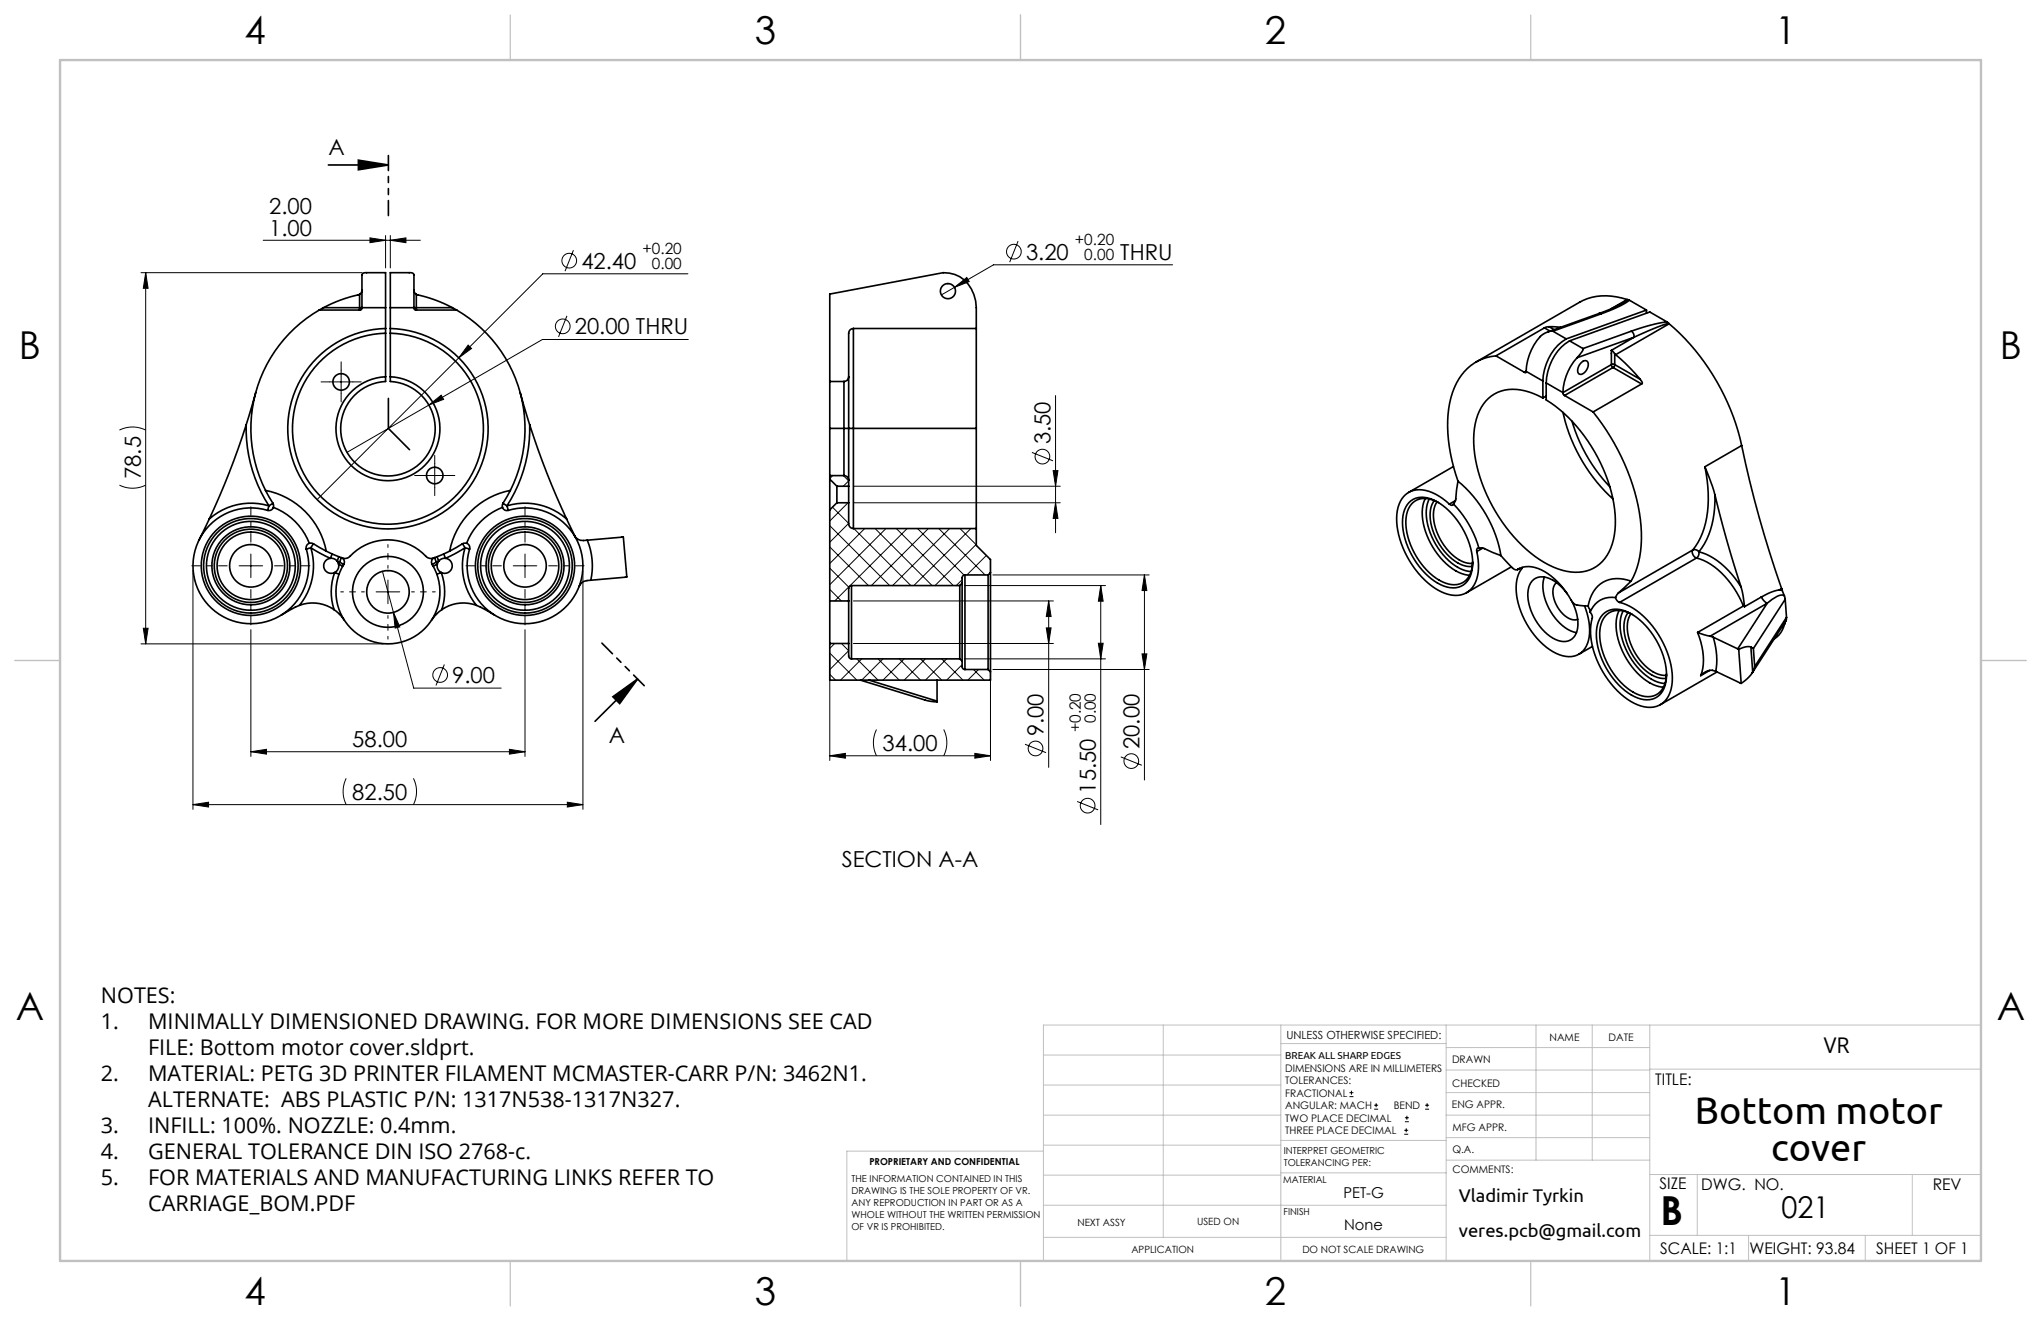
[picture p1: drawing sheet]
<svg xmlns="http://www.w3.org/2000/svg" width="432mm" height="279mm" viewBox="0 0 432 279" stroke-linecap="round" stroke-linejoin="round" font-family="sans-serif">
<g fill="none" stroke="#000" stroke-width=".21">
<path d="M29.8 57.7h46.8M30.8 57.7l.5 3.3h-1zM30.8 57.7v78.5M55.7 50.8h33.2M78.3 50.3l3.3 .5-3.3 .5zM81.6 49.8v6.9M82.6 50.8l3.3-.5v1zM82.6 49.8v6.9M121.3 52.9l-1.8 4.5M145.5 57.9h-30.7l-17.7 17.8M215.4 51l-1.8 4.5M248.1 56h-37.9l-8.3 4.8"/>
<path d="M72.2 78.3v5M97.1 75.7l-30 30M99 73l.8 .7-2.7 2zM119.9 66.8l-1.7 4.5M145.6 71.8h-30.8l-24.1 13.9M201.9 60.8l2.6-2.1 .5 .9zM201.9 60.8l-2.7 1.6M25.3 91a6.2 6.2 0 0 1 5.5 0M69.7 80.8h5M90.7 85.7l2.6-2.1 .5 .9zM90.7 85.7l-17.3 10M92 98.1v5"/>
<path d="M218.3 95.7l4.5 1.8M222.8 99.5h1l-.5 3.3zM223.3 83.7v29M25.3 102.6a6.2 6.2 0 0 0 5.5 0M50.6 119.7h5M53.1 117.2v5M89.5 100.6h5M108.6 119.7h5M111.1 117.2v5M175.5 115.7l8.2 8.2M175.5 111.2l12.7 12.7M176.1 107.3l3.4 3.4-4 4"/>
<path d="M176.2 100.6l-.7 .6M178.4 100.6l1.1 1.1-1.1 1.1M179.4 106.3l-3.9 3.9M180.5 102.8h43.8M180.5 106.3h43.8M180.6 111.8l12.1 12.1M182.9 111.8l-7.4 7.4M185.1 111.8l12.1 12.1M187.4 111.8l-11.9 11.9M189.6 111.8l12.1 12.1M191.9 111.8l-15.3 15.3M194.1 111.8l9.9 9.8"/>
<path d="M196.4 111.8l-12.1 12.1M198.6 111.8l9.8 9.8M200.9 111.8l-12.1 12.1M203.1 111.8l3.4 3.4M205.4 111.8l-12.1 12.1M206.5 115.1l-8.7 8.8M208.7 117.5l-4.1 4.1M223.3 106.3l.5 3.3h-1zM29.8 136.2h51.3M30.3 132.9h1l-.5 3.3zM40.8 120.7v50.5M53.1 133.2v26.8"/>
<path d="M79.6 125.2h5M80.9 120.8l2.3 8.7M82.1 122.7v5M83.2 129.5l1.4 3.1-1 .3zM83.2 129.5l4.3 16h18.5M111.1 133.2v26.8M123.3 120.7v50.5M175.5 138.7v22.2M175.5 124.7l2.5 2.4M175.5 120.2l4.1 4M175.5 138.1l5.8 5.8M176.6 136.1l-1.1 1"/>
<path d="M178 136.1l1.5 1.5-4 4M180.5 136.1h42.4M180.5 127.1h42.4M181.3 139.4l4.5 4.5M182.3 139.4l-4.5 4.5M185.8 139.4l4.5 4.5M186.8 139.4l-4.5 4.5M190.2 139.4l4.5 4.5M191.3 139.4l-4.5 4.5M194.7 139.4l4.5 4.5M195.8 139.4l-4.5 4.5M199.2 139.4l4.5 4.5"/>
<path d="M200.3 139.4l-4.5 4.5M203.5 122.6l-1.2 1.3M204 139.4h29.9M204 123.9h29.9M210 121.6h33.1M221.4 132.8h1l-.5 3.3zM221.9 127.1v35.2M221.9 127.1l.5 3.3h-1zM232.4 136.1h1l-.5 3.3zM232.9 123.9l.5 3.3h-1zM232.9 123.9v50.5M241.6 138.3h1l-.5 3.3z"/>
<path d="M242.1 121.6v43.4M242.1 121.6l.5 3.3h-1zM53.1 159l3.3-.5v1zM53.1 159h58M94 140.5l-1.8 4.5M107.8 158.5l3.3 .5-3.3 .5zM175.5 159.9h34M175.5 142.6l1.3 1.3M175.5 159.9l3.4-.6v1.1zM185.4 154.3a6.2 6.2 0 0 0 0 5.6M199.7 154.3a6.2 6.2 0 0 1 0 5.6M203.5 140.6l-3.2 3.3"/>
<path d="M206 141.6l2.2 2.3M206.2 159.3l3.3 .6-3.3 .5zM207 141.6l-2.2 2.3M209.5 143.1v17.8M209.5 143.6l-.2 .3M210 141.6h33.1M216.9 157.4l4.4 1.8M40.8 170.2l3.3-.5v1zM40.8 170.2h82.5M73.2 164.6a6.2 6.2 0 0 0 0 5.6M87.5 164.6a6.2 6.2 0 0 1 0 5.6M120 169.7l3.3 .5-3.3 .5z"/>
<path d="M227.9 169.5l4.4 1.8M237.1 160.1l4.5 1.8M285.5 231.9h.8M285.5 231.1h.8M285.9 230.7v.8M290.7 234.6h.9M290.7 233.8h.9M291.1 233.3v.9M297.1 239.9h.8M297.1 239.1h.8M297.2 237.3h.9M297.2 236.4h.9"/>
<path d="M297.5 238.6v.9M297.6 236v.8M301.5 234.6h.8M301.5 233.8h.8M301.9 233.3v.9"/>
<circle cx="120.4" cy="55.1" r="1.56"/>
<circle cx="214.5" cy="53.2" r="1.56"/>
<circle cx="119.1" cy="69" r="1.56"/>
<circle cx="220.5" cy="96.6" r="1.56"/>
<circle cx="93.1" cy="142.8" r="1.56"/>
<circle cx="219.1" cy="158.3" r="1.56"/>
<circle cx="230.1" cy="170.4" r="1.56"/>
<circle cx="239.3" cy="161" r="1.56"/>
</g>
<g fill="none" stroke="#000" stroke-width=".35">
<path d="M69.5 34.9h12.7M75.8 33.9l6.4 1-6.4 1zM67.5 65.6a29 29 0 0 0-11.3 38.1M67.5 65.6h8.6M68.4 65.1l-.9 .5M68.4 65.1h7.7M76.1 65.1v.5M76.1 65.1h.5M76.1 62.3l-.3 .1a29 29 0 0 0-7.4 2.7M76.1 62.3v2.8M76.6 65.1v-6.9a.8 .8 0 0 1 1-.5h4v7.4M76.6 65.1l-.1 .4-.4 .1"/>
<path d="M76.6 61.4l-.2 .6-.3 .3M76.6 65.1h5M81.6 69.5a21.2 21.2 0 0 0-18 31.5 21.2 21.2 0 0 0 36.3 1.2 21.2 21.2 0 0 0-16-32.6l-1.3-.1M81.6 70.5a20.2 20.2 0 0 0-17.2 30 20.2 20.2 0 0 0 34.6 1.2 20.2 20.2 0 0 0-15.1-31.1l-1.3-.1M81.6 69.5v1M81.6 79.7a11 11 0 0 0-9 16.6 11 11 0 0 0 18.9 0 11 11 0 0 0-8.9-16.6M81.6 79.7v1a10 10 0 0 0-8.5 14.5 10 10 0 0 0 16.7 1.7 10 10 0 0 0-5.4-15.9l-1.8-.3v-1M81.6 65.1v4.4M81.6 70.5v9.2M82.6 65.1v-7.4h4a.95 .95 0 0 1 1 .5v6.9M82.6 69.5v1M82.6 65.1h5"/>
<path d="M82.6 65.1v4.4M82.6 70.5v9.2M87.6 65.1l.1 .4 .4 .1M87.6 65.1h.5M87.6 61.4l.1 .4 .4 .5M88.1 65.1v.5M88.1 62.3l.2 .1a29.1 29.1 0 0 1 7.4 2.7M88.1 65.1h7.6M88.1 65.6h8.5M88.1 62.3v2.8M95.7 65.1l.9 .5M96.6 65.6a29 29 0 0 1 11.4 38.1"/>
<path d="M179.5 79.7a1 1 0 0 1-1 1M179.5 79.7v10.9M180.5 69.5a1 1 0 0 0-1 1v9.2M180.5 69.5v21.1M180.5 69.5h26M206.5 69.5v-4.4a7 7 0 0 0-7-7.4l-24 4.5v18.5M206.5 69.5v21.1M316.5 75.3a10.5 10.5 0 0 0-9.2 7.8 28.4 28.4 0 0 0 .7 17.2l.5 1.5M316.5 75.3l6 3.5M322.9 78.5l-.1 .3h-.3M322.9 78.5l3.5 2.1M322.9 78.5l-.4 .3"/>
<path d="M326.7 69.3l1.2 .7M326.7 69.3l-10.2 6M327.7 69.1l-1 .2M327.7 69.1l2.5 .1M327.7 69.1l1.1 .6M328.5 70.1l-.2-.1a4.2 4.2 0 0 0-2.4 1.2 11.7 11.7 0 0 0-3 7.3M328.5 70.1l2.9 1.6M331.4 71.7a10.7 10.7 0 0 0-5 8.9M332.1 72.1a10.7 10.7 0 0 0-5 8.9M332.1 72.1l2.8 1.6M333.6 75.7a11.7 11.7 0 0 0-2.9 7.3M334.4 76.9l.2-.3a.8 .8 0 0 1 1.1-.2 .8 .8 0 0 1 .3 1.1 1.8 1.8 0 0 1-1.9 1.6 1.69 1.69 0 0 1 .3-2.2z"/>
<path d="M334.9 73.7l.1 .2-.3 .5-1.1 1.3M338.3 66.3l.5 .1M338.3 66.3l-10.9 3.9M338.8 66.4l-10.3 3.7M340.9 77.1l.1 .4 .3 .2M340.9 74.1l.7 .7M340.9 77.1l.4-.1 .3 .1M340.9 74.1v3M340.9 77.1l-10.2 5.9M341.3 77.7l-10.3 5.9M341.3 77.7l6 3.5M341.6 74.8l.2 .2"/>
<path d="M341.6 77.1l-.1 .4-.2 .2M341.6 77.1l5.4 3.1M341.6 74.8v2.3M341.8 75a41.5 41.5 0 0 1 5.2 5.2M342.5 64.6l-4.2 1.7M344.2 63.4a12.3 12.3 0 0 0-10 .5l-21.9 12.7M344.2 63.4h.2M344.2 63.4l-3.4 1.9M344.4 63.4l-2 1.2M344.4 63.4l.3 .1M344.7 63.5l-2.2 1.3-3.7 1.6M344.7 63.5l3.6 2.1"/>
<path d="M345.1 70a1.35 1.35 0 0 1 .6 1.3M345.1 70l-10.2 3.7M345.7 71.3l-12.1 4.4M345.7 71.3l-4.8 2.8M348.3 65.6l-16.9 6.1M348.3 65.6v.6M352.7 68.1l-3.4 .6-4.2 1.3M352.7 68.1l.3 .3M352.7 68.1l-3.7-2.1-16.9 6.1M353 68.4l-3.1 1.1-4.2 1.8M353 68.4l.1 .1M353.1 68.5a47.8 47.8 0 0 1 15.4 25.7"/>
<path d="M353.1 68.5l-11.3 6.5M52.1 89.8a30 30 0 0 0 4.8 17.2M52.1 89.8a165 165 0 0 1-7.8 20M54.1 83.1l-2 6.7M110.1 83.1l2 6.7M112.1 89.8a30 30 0 0 1-4.8 17.2M112.1 89.8a165 165 0 0 0 7.8 20M175.5 90.6v10M175.5 80.7v9.9M175.5 90.6h3M175.5 80.7h3M178.5 90.6v10"/>
<path d="M178.5 90.6h1M178.5 80.7v9.9M179.5 90.6v11M179.5 90.6h1M180.5 90.6v21.2M180.5 90.6h26M206.5 90.6v21.2M307.5 98.7l-9.5 5.4M326.4 80.6v3.6M327.1 81v3.6a33.3 33.3 0 0 1 14.7 25.4 11.8 11.8 0 0 1-3.4 9.3 8.6 8.6 0 0 1-8.8 1 27.3 27.3 0 0 1-13.2-12.1 29 29 0 0 1-4.5-17.6 8.8 8.8 0 0 1 5.7-7.9 11.4 11.4 0 0 1 8.8 1.5M327.1 81l3.6 2M327.1 83.8l-.7 .4"/>
<path d="M330.7 83v.4l.3 .2M330.7 87.2a35.1 35.1 0 0 0 10.5 18.3M331 83.6l6 3.5M332.6 89.1a34 34 0 0 0 8 13.9M337 87.1a45.4 45.4 0 0 1 10.3 25.5 19.5 19.5 0 0 1-2.2 10.3M347 80.2l.4 .7-.1 .3M347.3 81.2l-10.3 5.9M360.7 98.7a24.2 24.2 0 0 1-1 15.1l-1.6 2.5M360.7 98.7l1.6 4.2 .5 1.8M368.5 94.2a239.7 239.7 0 0 0 8.4 30.3M368.5 94.2l-7.8 4.5M44.3 109.8l-2.2 4.3"/>
<path d="M56.2 103.7l1.5 2.7M56.2 103.7a16.3 16.3 0 0 1 12.8 12.9M56.6 107.9a12.2 12.2 0 0 0-15.7 10.6 12.2 12.2 0 0 0 13.4 13.4 12.2 12.2 0 0 0 10.5-15.8M56.9 107a13.2 13.2 0 0 0-12.6 2.8M56.9 107l-.3 .9M57.7 106.4l.1 .9M57.7 106.4l-.8 .6M57.8 107.3a13.2 13.2 0 0 1 7.6 7.6M57.8 107.3a1 1 0 0 1-1.2 .6M65.4 114.9l.9 .1M65.4 114.9a1 1 0 0 0-.6 1.2M65.8 115.9l-1 .2"/>
<path d="M65.8 115.9a13.3 13.3 0 0 1-2.4 12.1M65.8 115.9l4.1 2.2M66.3 115l2.7 1.6M66.3 115l-.5 .9M69 116.6l1.7 .8a3.8 3.8 0 0 0 2.8 .6 16.1 16.1 0 0 1 5.6-3.4 11.3 11.3 0 0 1 11.3 3.3 2.07 2.07 0 0 0 2.2-.2l2.5-1.1M69.9 118.1a1.6 1.6 0 0 1 1.4 .6M69.9 118.1a1.6 1.6 0 0 0-1.4 2 1.6 1.6 0 0 0 2.3 1M70.3 117.2l-.4 .9M71.3 118.7l.6 .2M71.3 118.7l.3 .6M71.6 119.3a1.6 1.6 0 0 1-.8 1.8M71.6 119.3l.9 .5"/>
<path d="M71.7 117.8l-.4 .9M71.9 118.9l.3-.9a.89 .89 0 0 1 .5 1.4M71.9 118.9l.8 .5M71.9 118.9l-.3 .4M72.7 119.4a11 11 0 0 0 9.4 16.8 11 11 0 0 0 9.3-16.8M92.3 118.9l-.3-.9a.89 .89 0 0 0-.6 1.4M92.3 118.9l-.9 .5M92.3 118.9l.2 .4M92.5 117.8l.3 .9M92.5 119.3l-.8 .5M92.5 119.3a1.6 1.6 0 0 0 .9 1.8M92.8 118.7l-.5 .2"/>
<path d="M92.8 118.7l-.3 .6M93.9 117.2l.4 .9M94.3 118.1a1.6 1.6 0 0 0-1.5 .6M94.3 118.1a1.6 1.6 0 0 1 1.3 2 1.6 1.6 0 0 1-2.2 1M97.8 115l-2.7 1.6M97.8 115l.6 .9M98.4 115.9a13.3 13.3 0 0 0 2.4 12.1M98.4 115.9l.9 .2M98.4 115.9l-4.1 2.2M98.7 114.9a1 1 0 0 1 .6 1.2M98.7 114.9l-.9 .1M106.3 107.3a13.2 13.2 0 0 0-7.6 7.6"/>
<path d="M106.3 107.3a1 1 0 0 0 1.2 .6M106.4 106.4l-.1 .9M106.4 106.4l.9 .6M107.3 107l.2 .9M107.3 107a13.2 13.2 0 0 1 12.6 2.8M107.5 107.9a12.3 12.3 0 0 1 15.8 10.6 12.3 12.3 0 0 1-13.4 13.4 12.3 12.3 0 0 1-10.6-15.8M108 103.7a16.3 16.3 0 0 0-12.9 12.9M108 103.7l-1.6 2.7M119.9 109.8l1.8 3.8M121.6 113.4a2.27 2.27 0 0 0 2.7 .9M124.3 114.3a14.3 14.3 0 0 1 .7 8.4M124.3 114.3l7.6-.7 .7 8.4-7.6 .7"/>
<path d="M175.5 101.3v6.5M175.5 100.6v.7M175.5 107.8v19.3M175.5 100.6h3M175.5 101.3l1.5 1.5M177 102.8v3.5M177 102.8h2.5M177 106.3l-1.5 1.5M177 106.3h2.5M178.5 100.6a1 1 0 0 1 1 1M179.5 106.3v4.5a1 1 0 0 0 1 1M179.5 102.8v3.5"/>
<path d="M179.5 101.6v1.2M180.5 111.8h26M206.5 111.8v3.6l3 3v2.7M298.1 106.3a4.6 4.6 0 0 1 5.7-.3 16 16 0 0 1 7.7 14 4.2 4.2 0 0 1-4.1 4.3 10.8 10.8 0 0 1-7.7-5.2 14.3 14.3 0 0 1-2.8-10.6l.5-1.2zM301.5 105.4a10.3 10.3 0 0 0 .8 8.7 13.4 13.4 0 0 0 7.6 7.4l1 .2M302.4 105.5a10.1 10.1 0 0 0 .9 8.8 12.1 12.1 0 0 0 7 6.5l.9 .1M303.4 105.9a6.8 6.8 0 0 0-.3 6.2 12.1 12.1 0 0 0 6.5 7.5l1.1 .2h.8M304 106.1a6.9 6.9 0 0 0-.1 6.3 11 11 0 0 0 6 6.6l1.6 .2M304.3 106.3a4.5 4.5 0 0 0-5.7 .3 7.7 7.7 0 0 0-.7 6.9 15 15 0 0 0 7.9 9.8 3.9 3.9 0 0 0 5.7-3.4l.1-1.1M306.6 106.6a9.3 9.3 0 0 0-7-3 4.8 4.8 0 0 0-4 4.4 17.6 17.6 0 0 0 4.5 13.2 11.9 11.9 0 0 0 7.7 4.7 4.6 4.6 0 0 0 4.8-4.2l.2-2.4-.4-2.6M307.5 106.6a22.3 22.3 0 0 1 5.4 9.3M307.5 106.6a.49 .49 0 0 1-.9 0"/>
<path d="M307.9 105.9l-1.3 .7M308.5 101.8a26.5 26.5 0 0 1 9 15.7M308.5 101.8l-.4 1.9a3.6 3.6 0 0 1-.6 2.9M312.9 115.9a3.5 3.5 0 0 1 2.9 .9l1.7 .7M312.9 115.9a.49 .49 0 0 0-.5 .8M313.7 115.9l-1.3 .8M317.5 117.5l1.5 1.7a2.78 2.78 0 0 0 1.9 1.3 5.3 5.3 0 0 1 5.9 .4 18.4 18.4 0 0 1 6 6.6 4.5 4.5 0 0 0 3.2 .7M319.7 119.9l-9.4 5.5M358.1 116.3a1.06 1.06 0 0 1 1.3 .4M358.1 116.3a1.33 1.33 0 0 0 .8 1.7M358.1 116.3l-15.7 9.1M358.9 118a15.4 15.4 0 0 1 9 8.2l.9 2"/>
<path d="M358.9 118l-16.2 9.4M359.4 116.7a16 16 0 0 1 8.9 7.4M359.4 116.7a1.26 1.26 0 0 1-.5 1.3M362.8 104.7a241.2 241.2 0 0 0 5.5 19.4M362.8 104.7a18.3 18.3 0 0 1-3.4 12M63.4 128l-3.9 2.1M63.4 128a8 8 0 0 1 7.3 .9M70.7 128.9l1.5 1.4 .6 .9M70.8 121.1a12 12 0 0 0-.1 7.8M70.8 121.1l.9 .3M93.4 121.1l-1 .3M93.4 121.1a12 12 0 0 1 .1 7.8"/>
<path d="M93.5 128.9l-1.6 1.4-.6 .9M100.8 128l3.8 2.1M100.8 128a8 8 0 0 0-7.3 .9M125 122.7a2.27 2.27 0 0 0-2.5 1.4M175.5 127.1v9M175.5 136.1v7.8h34v-1.8M175.5 127.1h4M175.5 136.1h4M179.5 136.1v2.7a.6 .6 0 0 0 .6 .6M179.5 127.1v9M180.1 123.9a.6 .6 0 0 0-.6 .6v2.6M180.1 123.9v15.5"/>
<path d="M180.1 123.9h22.9M180.1 139.4h22.9M203 123.9v15.5M203 139.4l.5 .5M203.5 139.9v1.1a.6 .6 0 0 0 .6 .6M203.5 123.4v16.5M203.5 123.4l-.5 .5M204.1 121.6a.6 .6 0 0 0-.6 .6v1.2M204.1 121.6v20M204.1 121.6h4.9M209 121.6v20M209.5 121.1v21"/>
<path d="M209.5 121.1l-.5 .5M321.5 120.2l-.4 .3M322 120a8.5 8.5 0 0 0-.8 7.5 16.4 16.4 0 0 0 8.7 11 4.3 4.3 0 0 0 6.3-3.8 13.2 13.2 0 0 0-1-6.6M326.7 122a9.7 9.7 0 0 0 2.3 8.7 7.9 7.9 0 0 0 4.5 3.1M329.3 123.2a3.9 3.9 0 0 0-.1 4.6 5.2 5.2 0 0 0 4 3.3l.6-.1M331.6 125.6a7.8 7.8 0 0 0-5.3-3.6 3.1 3.1 0 0 0-3.1 3.5 11.2 11.2 0 0 0 6.5 10 2.93 2.93 0 0 0 4.1-2.6 9.7 9.7 0 0 0-1.2-5.7M336 128.2l.4 .8v.5M336.9 136.7l-2.9 1.7M339.1 130a4.6 4.6 0 0 1 5.7-.3 16 16 0 0 1 7.7 14 4.2 4.2 0 0 1-4.1 4.3 10.8 10.8 0 0 1-7.7-5.2 14.3 14.3 0 0 1-2.7-10.6l.4-1.3zM341.8 126.4a4.8 4.8 0 0 0-5.4 3.1M341.8 126.4a1.43 1.43 0 0 0 .9 1M342.4 125.4l-.6 1"/>
<path d="M342.5 129.1a10.3 10.3 0 0 0 .8 8.7 13.4 13.4 0 0 0 7.6 7.4l1 .2M342.7 127.4a15 15 0 0 1 8.7 7.7 15.6 15.6 0 0 1 2.2 10.6 4.8 4.8 0 0 1-7.1 3.4 18.4 18.4 0 0 1-9.6-12.5 13.9 13.9 0 0 1 0-6.3l-.5-.8M343.4 129.2a10.1 10.1 0 0 0 .9 8.8 12.1 12.1 0 0 0 7 6.4l1 .2M344.5 129.5a6.8 6.8 0 0 0-.4 6.3 12.1 12.1 0 0 0 6.5 7.5l1.1 .2h.8M345 129.8a6.9 6.9 0 0 0 0 6.3 11 11 0 0 0 5.9 6.5l1.7 .2M345.1 122.9l-2.7 2.5M345.1 122.9a6.3 6.3 0 0 0-9.1 5.3M345.3 130a4.5 4.5 0 0 0-5.7 .3 7.7 7.7 0 0 0-.7 6.9 15 15 0 0 0 7.9 9.8 3.9 3.9 0 0 0 5.7-3.4l.1-1.1M359.2 133.8a12.7 12.7 0 0 1 .6 9.1M359.2 133.8l2.6 .8M361.8 134.6l.7 .2M362.5 134.8a15 15 0 0 1 .5 7.2"/>
<path d="M362.5 134.8l5.1 2.4M367.6 137.2l.2 .2M367.8 137.4l.6 7.1M368.3 124.1l.8 4.2M368.8 128.2l.3 .1M368.8 128.2l-9.6 5.6M370.4 136.9l-.9-.1-1.7 .6M370.4 136.9l.6 .3M370.4 136.9l.4 5.2M371 137.2l.2 3.8M372.6 126.3l.6 .8 .7 .5M372.6 126.3l-3.5 2"/>
<path d="M373.9 127.6l-6.3 9.6M373.9 127.6l-12.1 7M376.5 124.8l-1.8 .4-2.1 1.1M376.5 124.8l.5 .1M376.9 124.5l.1 .4M376.9 124.5l-.4 .3M377 124.9l.5 1.1M377.5 126a1.43 1.43 0 0 0-1.5 .1l-2.1 1.5M377.5 126l.2 .8M377.6 132l-.3 .6a4.7 4.7 0 0 1-2 2.5M377.6 132l-.5 .4M377.7 126.8l-6.7 10.4"/>
<path d="M377.7 126.8l.3 3.8M377.9 131.2l-.3 .8M377.9 131.2l-7.2 11.2M378 130.6l-.1 .6M378 130.6l-6.8 10.4M129.7 147.4l5.2-3.8-3.8 5.2zM134.9 143.6l-9 9M182 143.9l13.7 4.2 2 .3 .5 .1v-.2M183.8 143.9l14.4 4.4M198.2 143.9v4.4M204.1 141.6h4.9M209 141.6l.5 .5"/>
<path d="M361.7 141.8l-1.9 1.1M363 142l5.4 2.5M363 142a2.69 2.69 0 0 0-3.2 .9M363.3 142.1l-12 6.9M370.8 142.1l-.8 1.1-1.6 1.3M371.2 141l-.4 1.1"/>
<circle cx="200.5" cy="61.6" r="1.6"/>
<circle cx="72.2" cy="80.8" r="1.75"/>
<circle cx="53.1" cy="119.7" r="9.4"/>
<circle cx="53.1" cy="119.7" r="10.5"/>
<circle cx="53.1" cy="119.7" r="7.1"/>
<circle cx="53.1" cy="119.7" r="4.5"/>
<circle cx="53.1" cy="119.7" r="10"/>
<circle cx="53.1" cy="119.7" r="8.2"/>
<circle cx="53.1" cy="119.7" r="7.7"/>
<circle cx="92" cy="100.6" r="1.75"/>
<circle cx="111.1" cy="119.7" r="4.5"/>
<circle cx="111.1" cy="119.7" r="10"/>
<circle cx="111.1" cy="119.7" r="8.2"/>
<circle cx="111.1" cy="119.7" r="7.7"/>
<circle cx="111.1" cy="119.7" r="9.4"/>
<circle cx="111.1" cy="119.7" r="7.1"/>
<circle cx="111.1" cy="119.7" r="10.5"/>
<circle cx="82.1" cy="125.2" r="7.5"/>
<circle cx="82.1" cy="125.2" r="4.5"/>
</g>
<path d="M77.1 125.2h-5M82.1 120.2v-5M82.1 130.2v5M87.1 125.2h5" fill="none" stroke="#000" stroke-width=".21" stroke-dasharray="15.2 1.3 1.3 1.3" stroke-dashoffset="14.6"/>
<path d="M48.1 119.7h-7.5M53.1 114.7v-7.5M58.1 119.7h7.5M106.1 119.7h-7.5M111.1 114.7v-7.5M116.1 119.7h7.5M53.1 124.7v7.5M111.1 124.7v7.5" fill="none" stroke="#000" stroke-width=".21" stroke-dasharray="15.2 1.3 1.3 1.3" stroke-dashoffset="13.4"/>
<path d="M72.2 78.3v-1.8M69.7 80.8h-1.8M72.2 83.3v1.7M74.7 80.8h1.7M92 98.1v-1.8M89.5 100.6h-1.8M92 103.1v1.7M94.5 100.6h1.7" fill="none" stroke="#000" stroke-width=".21" stroke-dasharray="15.2 1.3 1.3 1.3"/>
<path d="M82.2 32.9v12.7M136.3 145l-9-9" fill="none" stroke="#000" stroke-width=".35" stroke-dasharray="6.3 1.3 1.3 1.3 1.3 1.3" stroke-dashoffset="3.2"/>
<path d="M82.2 84.3v6.3M86.6 95.1l-4.4-4.5" fill="none" stroke="#000" stroke-width=".35" stroke-dasharray="6.3 1.3 1.3 1.3 1.3 1.3"/>
<g fill="none" stroke="#c0c0c0" stroke-width=".21">
<path d="M246.1 216.8v44.9M271 216.8v49.9M305.9 216.8v49.9M325 216.8v28.6M336.9 216.8v28.6M349 216.8v49.9M419.1 216.8h-198.3v49.9M220.8 235.9h50.2M220.8 229.5h50.2M220.8 223.2h50.2M271 220.7h34.9M305.9 231.1h43.1"/>
<path d="M305.9 226.3h43.1M305.9 221.6h43.1M305.9 235.9h43.1M349 226.1h70.1M220.8 248.6h50.2M220.8 242.2h50.2M220.8 254.9h50.2M220.8 243.5h-41.6v23.2M271 254.9h34.9M271 248.1h35.1M271 241.2h35.1M305.9 240.6h43.1"/>
<path d="M306.1 245.4h42.9M349 248.4h70.1M359.1 248.4v12.9M404.6 248.4v12.9M220.8 261.7h85.1M349 261.3h70.1M369.9 261.3v5.4M394.6 261.3v5.4"/>
</g>
<path d="M107.9 3.2v9.5M215.9 3.2v9.5M323.8 3.2v9.5M3.2 139.7h9.5M419.1 139.7h9.5M107.9 266.7v9.5M215.9 266.7v9.5M323.8 266.7v9.5" fill="none" stroke="#c0c0c0" stroke-width=".25"/>
<path d="M12.7 12.7h406.4v254h-406.4z" fill="none" stroke="#c0c0c0" stroke-width=".5"/>
<g fill="#000">
<path d="M75.8 33.9l6.4 1-6.4 1zM129.7 147.4l5.2-3.8-3.8 5.2z"/>
<path d="M30.8 57.7l.5 3.3h-1zM30.3 132.9h1l-.5 3.3z"/>
<path d="M78.3 50.3l3.3 .5-3.3 .5zM82.6 50.8l3.3-.5v1z"/>
<path d="M99 73l-1.9 2.7 2.7-2zM90.7 85.7l3.1-1.2-.5-.9zM40.8 170.2l3.3-.5v1zM120 169.7l3.3 .5-3.3 .5zM83.2 129.5l.4 3.4 1-.3zM201.9 60.8l3.1-1.2-.5-.9z"/>
<path d="M222.8 99.5h1l-.5 3.3zM223.3 106.3l.5 3.3h-1z"/>
<path d="M232.4 136.1h1l-.5 3.3zM232.9 123.9l.5 3.3h-1z"/>
<path d="M53.1 159l3.3-.5v1zM107.8 158.5l3.3 .5-3.3 .5z"/>
<path d="M206.2 159.3l3.3 .6-3.3 .5zM175.5 159.9l3.4-.6v1.1z"/>
<path d="M241.6 138.3h1l-.5 3.3zM242.1 121.6l.5 3.3h-1zM221.4 132.8h1l-.5 3.3zM221.9 127.1l.5 3.3h-1z"/>
</g>
<text font-size="8.5" x="351.3" y="259">B</text>
<g font-size="8.2">
<text x="358.6" y="237.7">Bottom motor</text>
<text x="374.7" y="245.6">cover</text>
</g>
<g font-size="8.1">
<text x="51.7" y="9.3">4</text>
<text x="159.7" y="9.3">3</text>
<text x="267.6" y="9.3">2</text>
<text x="375.6" y="9.3">1</text>
<text x="4" y="76">B</text>
<text x="423.1" y="76">B</text>
<text x="3.3" y="215.7">A</text>
<text x="422.4" y="215.7">A</text>
<text x="51.7" y="276">4</text>
<text x="159.7" y="276">3</text>
<text x="267.6" y="276">2</text>
<text x="375.6" y="276">1</text>
</g>
<text font-size="6.3" x="376.9" y="257.6">021</text>
<g font-size="4.7">
<text x="69.5" y="32.9">A</text>
<text x="57" y="45.3">2.00</text>
<text x="57" y="49.8">1.00</text>
<text x="123" y="56.8">42.40</text>
<text x="217.1" y="54.9">3.20</text>
<text x="237" y="54.9">THRU</text>
<text x="121.6" y="70.7">20.00 THRU</text>
<text x="222.2" y="94" transform="rotate(-90 222.2 94)">3.50</text>
<text x="29.8" y="101.3" transform="rotate(-90 29.8 101.3)">78.5</text>
<text x="95.7" y="144.5">9.00</text>
<text x="220.8" y="155.7" transform="rotate(-90 220.8 155.7)">9.00</text>
<text x="74.5" y="158">58.00</text>
<text x="128.8" y="157.2">A</text>
<text x="186.7" y="158.8">34.00</text>
<text x="241.1" y="158.4" transform="rotate(-90 241.1 158.4)">20.00</text>
<text x="231.8" y="167.8" transform="rotate(-90 231.8 167.8)">15.50</text>
<text x="74.5" y="169.2">82.50</text>
<text x="178.1" y="183.5">SECTION A-A</text>
</g>
<g font-size="4.6">
<text x="21.3" y="212.1">NOTES:</text>
<text x="21.3" y="217.6">1.</text>
<text x="31.3" y="217.6">MINIMALLY DIMENSIONED DRAWING. FOR MORE DIMENSIONS SEE CAD</text>
<text x="31.3" y="223.1">FILE: Bottom motor cover.sldprt.</text>
<text x="385.9" y="222.7">VR</text>
<text x="21.3" y="228.6">2.</text>
<text x="31.3" y="228.6">MATERIAL: PETG 3D PRINTER FILAMENT MCMASTER-CARR P/N: 3462N1.</text>
<text x="21.3" y="239.6">3.</text>
<text x="31.3" y="234.1">ALTERNATE: ABS PLASTIC P/N: 1317N538-1317N327.</text>
<text x="31.3" y="239.6">INFILL: 100%. NOZZLE: 0.4mm.</text>
<text x="21.3" y="245.1">4.</text>
<text x="31.3" y="245.1">GENERAL TOLERANCE DIN ISO 2768-c.</text>
<text x="21.3" y="250.6">5.</text>
<text x="31.3" y="250.6">FOR MATERIALS AND MANUFACTURING LINKS REFER TO</text>
<text x="31.3" y="256.1">CARRIAGE_BOM.PDF</text>
</g>
<g font-size="3.9">
<text x="308.6" y="254.3">Vladimir Tyrkin</text>
<text x="308.6" y="261.6">veres.pcb@gmail.com</text>
</g>
<g font-size="3.4">
<text x="350.2" y="229.5">TITLE:</text>
<text x="351.1" y="251.6">SIZE</text>
<text x="359.9" y="251.6">DWG. NO.</text>
<text x="408.9" y="251.7">REV</text>
<text x="351.2" y="265.2">SCALE: 1:1</text>
<text x="370.1" y="265.3">WEIGHT: 93.84</text>
<text x="396.9" y="265.2">SHEET 1 OF 1</text>
</g>
<g font-size="3.3">
<text x="135.9" y="53.7">+0.20</text>
<text x="227.4" y="51.8">+0.20</text>
<text x="137.9" y="56.9">0.00</text>
<text x="229.4" y="55">0.00</text>
<text x="228.7" y="154.9" transform="rotate(-90 228.7 154.9)">+0.20</text>
<text x="231.9" y="152.9" transform="rotate(-90 231.9 152.9)">0.00</text>
</g>
<g font-size="3.2">
<text x="284.2" y="253.3">PET-G</text>
<text x="284.4" y="260.1">None</text>
</g>
<text font-size="2.4" x="272.2" y="219.7">UNLESS OTHERWISE SPECIFIED:</text>
<g font-size="2.2">
<text x="327.8" y="220.1">NAME</text>
<text x="340.3" y="220.2">DATE</text>
<text x="271.9" y="226.6">DIMENSIONS ARE IN MILLIMETERS</text>
<text x="307.2" y="224.9">DRAWN</text>
<text x="271.9" y="229.3">TOLERANCES:</text>
<text x="271.9" y="231.9">FRACTIONAL</text>
<text x="307.3" y="229.8">CHECKED</text>
<text x="271.9" y="234.6">ANGULAR: MACH</text>
<text x="271.9" y="237.2">TWO PLACE DECIMAL</text>
<text x="271.9" y="239.9">THREE PLACE DECIMAL</text>
<text x="294.9" y="234.6">BEND</text>
<text x="307.2" y="234.5">ENG APPR.</text>
<text x="307.3" y="239.2">MFG APPR.</text>
<text x="307.3" y="243.9">Q.A.</text>
<text x="307.3" y="248.1">COMMENTS:</text>
</g>
<g font-size="2.1">
<text x="271.9" y="224.1">BREAK ALL SHARP EDGES</text>
<text x="227.9" y="259.2">NEXT ASSY</text>
<text x="253.3" y="259.2">USED ON</text>
<text x="239.3" y="265">APPLICATION</text>
<text x="275.5" y="265.1">DO NOT SCALE DRAWING</text>
</g>
<g font-size="2">
<text x="271.6" y="244.1">INTERPRET GEOMETRIC</text>
<text x="180.2" y="250">THE INFORMATION CONTAINED IN THIS</text>
<text x="183.9" y="246.4">PROPRIETARY AND CONFIDENTIAL</text>
<text x="271.5" y="250.2">MATERIAL</text>
<text x="271.6" y="246.6">TOLERANCING PER:</text>
<text x="180.2" y="252.5">DRAWING IS THE SOLE PROPERTY OF VR.</text>
<text x="180.2" y="255.1">ANY REPRODUCTION IN PART OR AS A</text>
<text x="180.2" y="257.6">WHOLE WITHOUT THE WRITTEN PERMISSION</text>
<text x="271.5" y="257">FINISH</text>
<text x="180.2" y="260.1">OF VR IS PROHIBITED.</text>
</g>
</svg>
